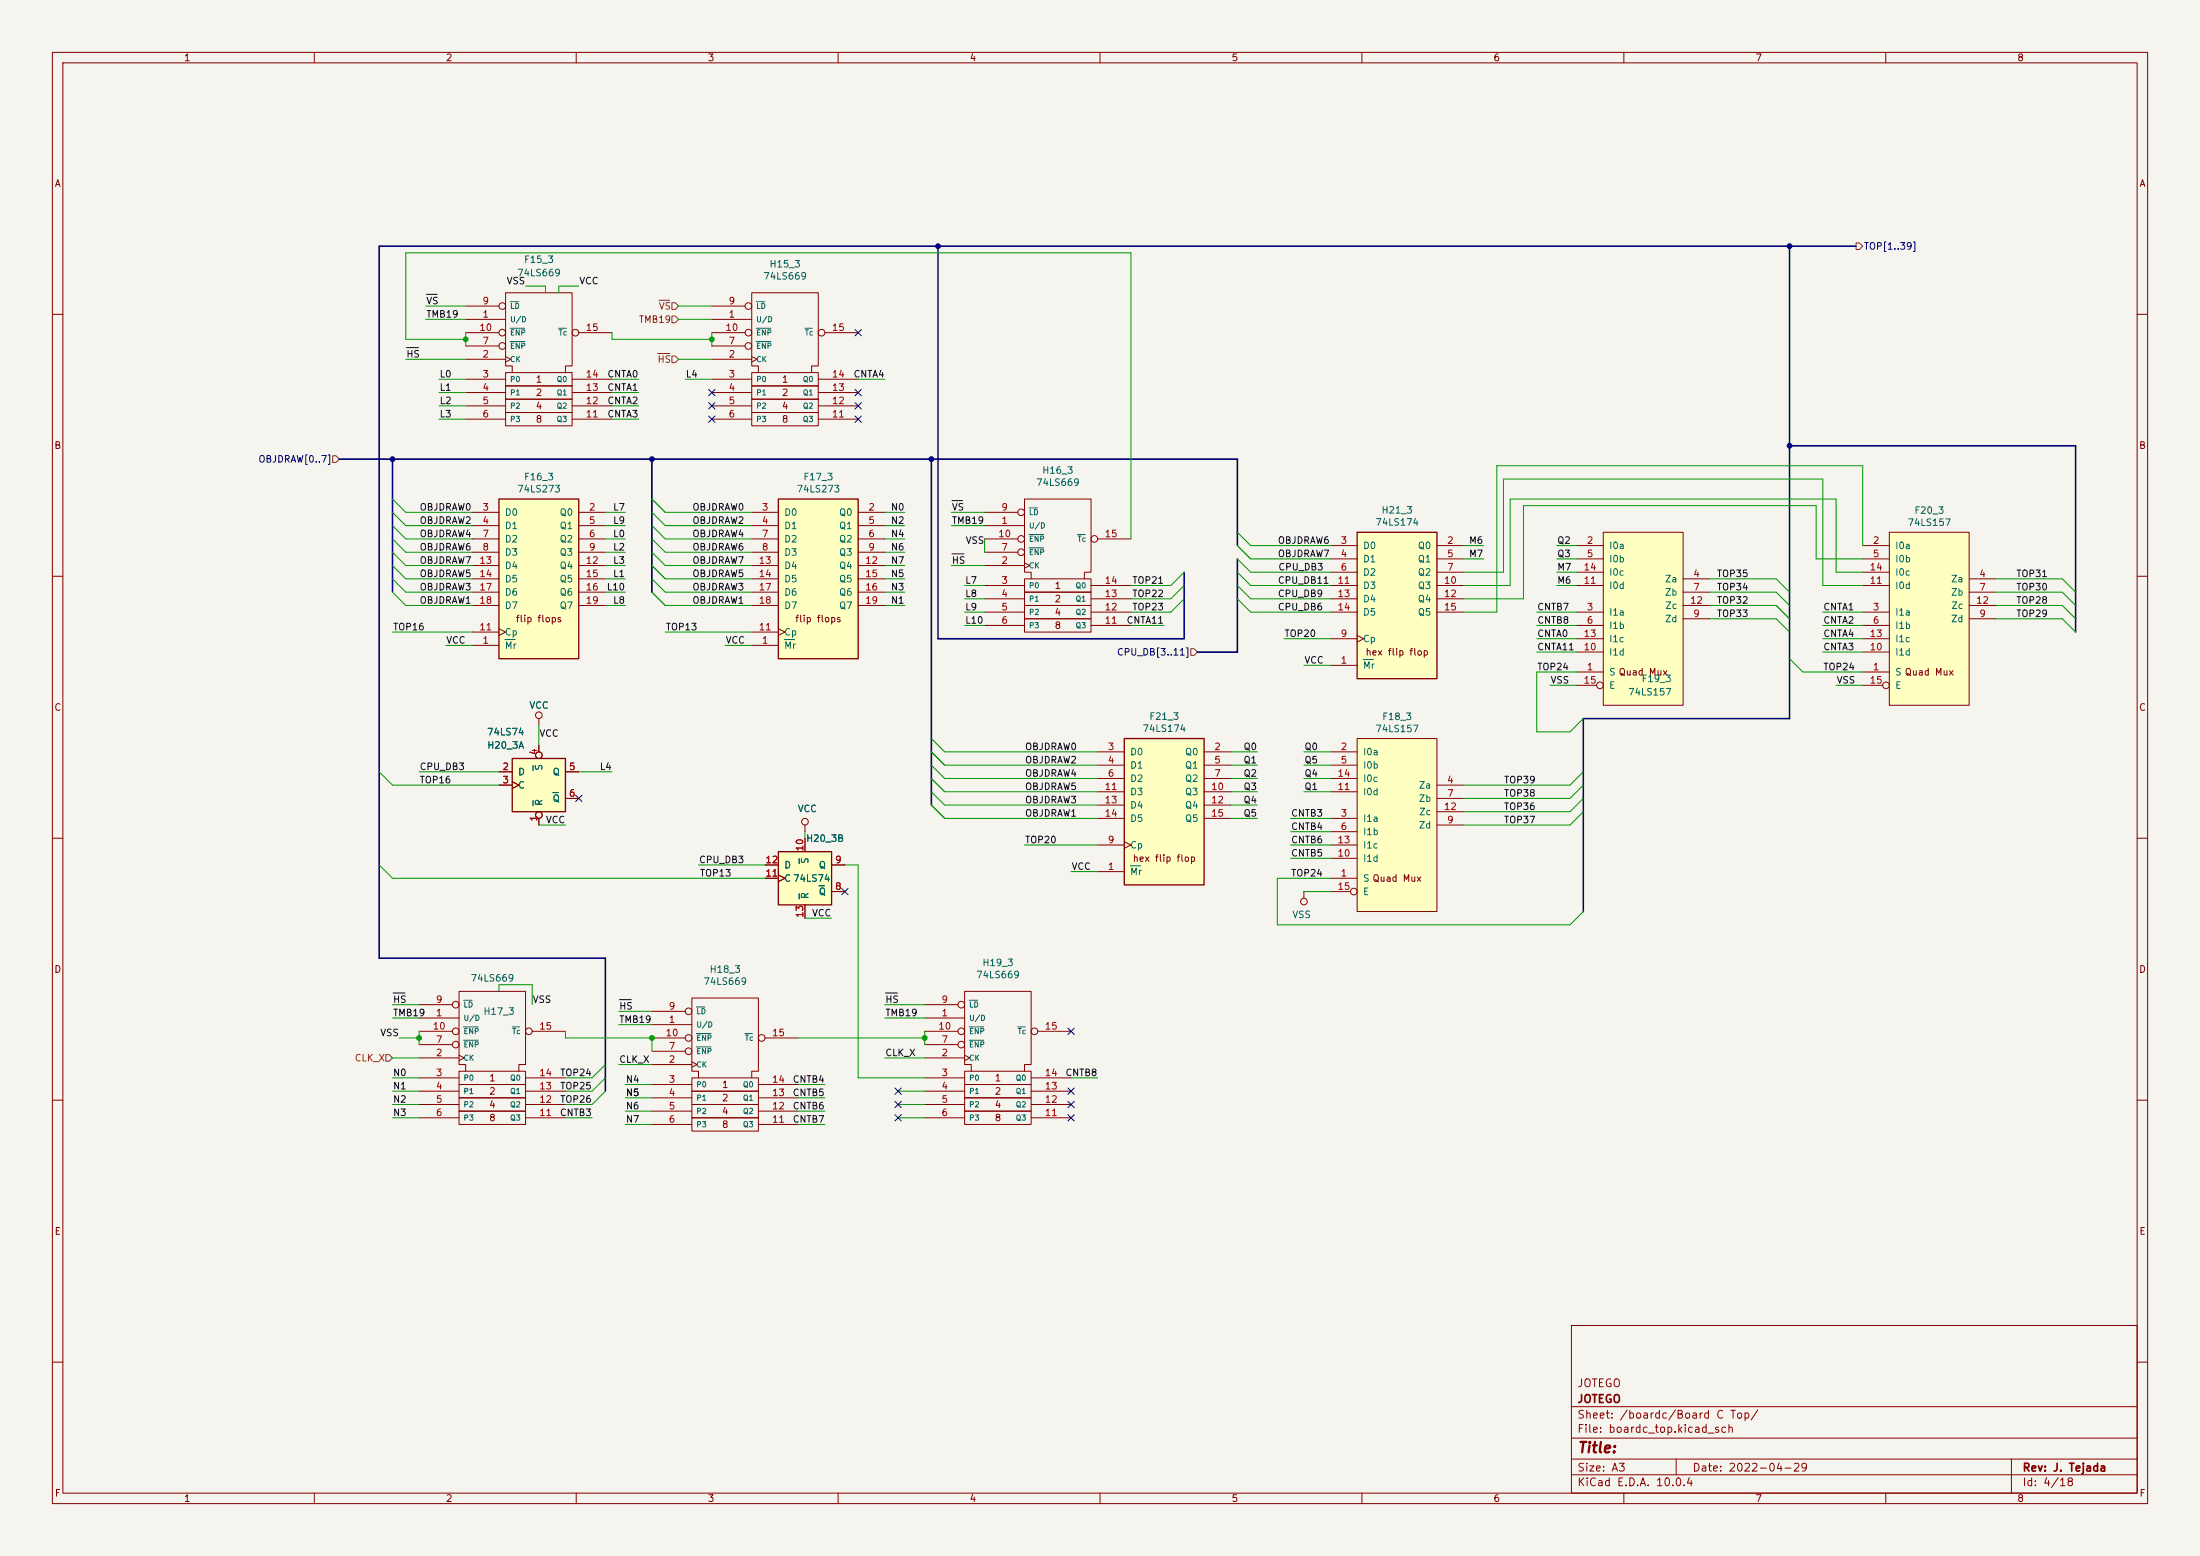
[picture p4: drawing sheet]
<svg xmlns="http://www.w3.org/2000/svg" width="420mm" height="297mm" viewBox="0 0 420 297" stroke-linecap="round" stroke-linejoin="round" font-family="sans-serif">
<path d="M0 0h420v297h-420z" fill="#f5f4ef" stroke="#f5f4ef" stroke-width=".19"/>
<g fill="none" stroke="#840000" stroke-width=".19">
<path d="M10 10h400v277h-400zM12 12h396v273h-396zM60 10v2M110 10v2M160 10v2M210 10v2M260 10v2M310 10v2M360 10v2M10 60h2M408 60h2M10 110h2"/>
<path d="M408 110h2M10 160h2M408 160h2M10 210h2M408 210h2M300 253h108v32h-108zM10 260h2M300 278.5h108M300 274.5h108M300 268.5h108M320 278.5v3M384 278.5v6.5"/>
<path d="M408 260h2M60 285v2M110 285v2M160 285v2M210 285v2M260 285v2M300 281.5h108M310 285v2M360 285v2"/>
</g>
<path d="M360.7 101.6h15.2v33h-15.2z" fill="#ffffc2"/>
<g fill="none" stroke="#840000" stroke-width=".19">
<path d="M188 97.8h6.3M188 116.8h7.6M188 119.4h7.6M188 111.8h7.6M188 100.3h7.6M188 108h7.6M188 114.3h7.6M188 105.4h6.3M188 102.9h6.3M195.6 110.5h12.7v2.5h-12.7zM195.6 113h12.7v2.6h-12.7zM195.6 115.6h12.7v2.5h-12.7z"/>
<path d="M195.6 118.1h12.7v2.6h-12.7zM195.6 107.4l1 .6-1 .5M196.8 110.5v-1.3h-1.2v-13.9h12.7v13.9h-1.3v1.3M208.3 116.8h7.6M208.3 119.4h7.6M208.3 111.8h7.6M208.3 114.3h7.6M209.5 102.9h6.4M355.6 104.1h5.1M355.6 116.8h5.1M355.6 106.7h5.1M355.6 119.4h5.1"/>
<path d="M355.6 111.8h5.1M355.6 109.2h5.1M360.7 101.6h15.2v33h-15.2zM375.9 110.5h5.1M375.9 113h5.1M375.9 118.1h5.1M375.9 115.6h5.1M355.6 128.3h5.1M355.6 124.5h5.1M355.6 121.9h5.1M355.6 130.8h3.8M153.7 157.5v1.3"/>
<circle cx="194.9" cy="97.8" r=".63"/>
<circle cx="194.9" cy="102.9" r=".63"/>
<circle cx="194.9" cy="105.4" r=".63"/>
<circle cx="208.9" cy="102.9" r=".63"/>
<circle cx="360" cy="130.8" r=".63"/>
<circle cx="153.7" cy="156.8" r=".63"/>
</g>
<path d="M196.4 97h1.7M196.4 104.6h2.8M196.4 102h2.8M205.7 102h1.5" fill="none" stroke="#006464" stroke-width=".19"/>
<path d="M95.2 95.3h15.3v30.4h-15.3z" fill="#ffffc2"/>
<path d="M95.2 95.3h15.3v30.4h-15.3z" fill="none" stroke="#840000" stroke-width=".25"/>
<g fill="none" stroke="#840000" stroke-width=".19">
<path d="M90.2 97.8h5M110.5 97.8h5.1M90.2 100.3h5M90.2 102.9h5M90.2 105.4h5M90.2 108h5M90.2 110.5h5M90.2 113h5M90.2 115.6h5M110.5 100.3h5.1M110.5 102.9h5.1M110.5 105.4h5.1"/>
<path d="M110.5 108h5.1M110.5 110.5h5.1M110.5 113h5.1M110.5 115.6h5.1M90.2 123.2h5M90.2 120.7h5M95.2 120l1.3 .7-1.3 .6"/>
</g>
<path d="M96.4 122.1h2" fill="none" stroke="#006464" stroke-width=".19"/>
<path d="M259.1 101.6h15.2v27.9h-15.2z" fill="#ffffc2"/>
<path d="M259.1 101.6h15.2v27.9h-15.2z" fill="none" stroke="#840000" stroke-width=".25"/>
<g fill="none" stroke="#840000" stroke-width=".19">
<path d="M254 104.1h5.1M254 106.7h5.1M254 109.2h5.1M254 111.8h5.1M254 114.3h5.1M254 116.8h5.1M274.3 104.1h5.1M274.3 106.7h5.1M274.3 109.2h5.1M274.3 111.8h5.1M274.3 114.3h5.1M274.3 116.8h5.1"/>
<path d="M102.9 137.2v1.2M254 127h5.1M254 121.9h5.1M259.1 121.3l1.2 .6-1.2 .7"/>
<circle cx="102.9" cy="136.5" r=".63"/>
</g>
<path d="M260.2 125.9h2" fill="none" stroke="#006464" stroke-width=".19"/>
<path d="M97.8 144.8h10.1v10.1h-10.1z" fill="#ffffc2"/>
<path d="M97.8 144.8h10.1v10.1h-10.1z" fill="none" stroke="#840000" stroke-width=".25"/>
<g fill="none" stroke="#840000" stroke-width=".19">
<path d="M95.2 147.3h2.6M95.2 149.9h2.6M97.8 149.2l1.3 .7-1.3 .6M102.9 142.2v1.3M102.9 156.2v1.3M107.9 147.3h2.6M107.9 152.4h2.6M248.9 170.2v1.3"/>
<circle cx="102.9" cy="155.6" r=".63"/>
<circle cx="102.9" cy="144.1" r=".63"/>
<circle cx="248.9" cy="172.1" r=".63"/>
</g>
<path d="M101.8 146.1v1M101.8 152.8v1M105.5 151.3h1.1" fill="none" stroke="#006464" stroke-width=".19"/>
<path d="M259.1 141h15.2v33h-15.2z" fill="#ffffc2"/>
<g fill="none" stroke="#840000" stroke-width=".19">
<path d="M88.9 58.4h6.3M88.9 61h7.6M88.9 68.6h7.6M88.9 72.4h7.6M88.9 74.9h7.6M88.9 77.5h7.6M88.9 66h6.3M88.9 63.5h6.3M96.5 71.1h12.7v2.6h-12.7zM96.5 73.7h12.7v2.5h-12.7zM96.5 76.2h12.7v2.5h-12.7zM96.5 78.7h12.7v2.6h-12.7z"/>
<path d="M96.5 68.1l1 .5-1 .5M97.8 71.1v-1.2h-1.3v-14h12.7v14h-1.3v1.2M109.2 72.4h7.6M109.2 74.9h7.6M109.2 77.5h7.6M110.5 63.5h6.3M88.9 80h7.6M109.2 80h7.6M254 143.5h5.1M254 156.2h5.1M254 146.1h5.1M254 158.8h5.1"/>
<path d="M254 151.1h5.1M254 148.6h5.1M259.1 141h15.2v33h-15.2zM274.3 149.9h5.1M274.3 152.4h5.1M274.3 157.5h5.1M274.3 154.9h5.1M254 167.6h5.1M254 163.8h5.1M254 161.3h5.1M254 170.2h3.8M124.5 195.6h7.6"/>
<path d="M124.5 193h6.3M124.5 198.1h6.3M146 198.1h6.4M124.5 203.2h7.6M124.5 207h7.6M124.5 209.6h7.6M124.5 212.1h7.6M124.5 214.6h7.6M124.5 200.7h6.3M132.1 205.7h12.7v2.6h-12.7zM132.1 208.3h12.7v2.5h-12.7zM132.1 210.8h12.7v2.6h-12.7z"/>
<path d="M132.1 213.4h12.7v2.5h-12.7zM132.1 202.7l1 .5-1 .5M133.3 205.7v-1.2h-1.2v-14h12.7v14h-1.3v1.2M144.8 207h7.6M144.8 209.6h7.6M144.8 212.1h7.6M144.8 214.6h7.6"/>
<circle cx="95.9" cy="58.4" r=".63"/>
<circle cx="95.9" cy="66" r=".63"/>
<circle cx="95.9" cy="63.5" r=".63"/>
<circle cx="109.9" cy="63.5" r=".63"/>
<circle cx="258.4" cy="170.2" r=".63"/>
<circle cx="131.4" cy="193" r=".63"/>
<circle cx="131.4" cy="198.1" r=".63"/>
<circle cx="145.4" cy="198.1" r=".63"/>
<circle cx="131.4" cy="200.7" r=".63"/>
</g>
<path d="M97.4 57.6h1.6M97.4 65.2h2.8M97.4 62.7h2.8M106.7 62.7h1.4M132.9 199.8h2.8M132.9 192.2h1.7M132.9 197.3h2.8M142.2 197.3h1.5" fill="none" stroke="#006464" stroke-width=".19"/>
<path d="M148.6 95.3h15.2v30.4h-15.2z" fill="#ffffc2"/>
<path d="M148.6 95.3h15.2v30.4h-15.2z" fill="none" stroke="#840000" stroke-width=".25"/>
<g fill="none" stroke="#840000" stroke-width=".19">
<path d="M143.5 97.8h5.1M163.8 97.8h5.1M143.5 100.3h5.1M143.5 102.9h5.1M143.5 105.4h5.1M143.5 108h5.1M143.5 110.5h5.1M143.5 113h5.1M143.5 115.6h5.1M163.8 100.3h5.1M163.8 102.9h5.1M163.8 105.4h5.1"/>
<path d="M163.8 108h5.1M163.8 110.5h5.1M163.8 113h5.1M163.8 115.6h5.1M143.5 123.2h5.1M143.5 120.7h5.1M148.6 120l1.3 .7-1.3 .6M176.5 194.3h7.6M176.5 199.4h6.4M176.5 191.8h6.4M176.5 196.9h6.4M198.1 196.9h6.4"/>
<path d="M176.5 201.9h7.6M176.5 205.7h7.6M176.5 208.3h7.6M176.5 210.8h7.6M176.5 213.4h7.6M184.1 204.5h12.7v2.5h-12.7zM184.1 207h12.7v2.6h-12.7zM184.1 209.6h12.7v2.5h-12.7zM184.1 212.1h12.7v2.5h-12.7zM184.1 201.4l1.1 .5-1.1 .5M185.4 204.5v-1.3h-1.3v-14h12.7v14h-1.2v1.3M196.8 205.7h7.7"/>
<path d="M196.8 208.3h7.7M196.8 210.8h7.7M196.8 213.4h7.7"/>
<circle cx="183.5" cy="191.8" r=".63"/>
<circle cx="183.5" cy="199.4" r=".63"/>
<circle cx="183.5" cy="196.8" r=".63"/>
<circle cx="197.5" cy="196.8" r=".63"/>
</g>
<path d="M149.7 122.1h2M185 198.6h2.8M185 190.9h1.6M185 196h2.8M194.3 196h1.4" fill="none" stroke="#006464" stroke-width=".19"/>
<path d="M148.6 162.6h10.1v10.1h-10.1z" fill="#ffffc2"/>
<path d="M148.6 162.6h10.1v10.1h-10.1z" fill="none" stroke="#840000" stroke-width=".25"/>
<path d="M146 165.1h2.6M146 167.6h2.6M148.6 167l1.3 .6-1.3 .7M153.7 160v2.6M153.7 172.7v2.6M158.7 170.2h2.6M158.7 165.1h2.6" fill="none" stroke="#840000" stroke-width=".19"/>
<path d="M152.6 163.9v1M152.6 170.6v1M156.3 169.1h1.1" fill="none" stroke="#006464" stroke-width=".19"/>
<path d="M214.6 141h15.3v27.9h-15.3z" fill="#ffffc2"/>
<path d="M214.6 141h15.3v27.9h-15.3z" fill="none" stroke="#840000" stroke-width=".25"/>
<g fill="none" stroke="#840000" stroke-width=".19">
<path d="M135.9 58.4h6.3M135.9 61h7.6M135.9 68.6h7.6M135.9 72.4h7.6M135.9 74.9h7.6M135.9 77.5h7.6M135.9 66h6.3M135.9 63.5h6.3M143.5 71.1h12.7v2.6h-12.7zM143.5 73.7h12.7v2.5h-12.7zM143.5 76.2h12.7v2.5h-12.7zM143.5 78.7h12.7v2.6h-12.7z"/>
<path d="M143.5 68.1l1 .5-1 .5M144.8 71.1v-1.2h-1.3v-14h12.7v14h-1.3v1.2M156.2 72.4h7.6M156.2 74.9h7.6M156.2 77.5h7.6M157.5 63.5h6.3M135.9 80h7.6M156.2 80h7.6M209.5 143.5h5.1M209.5 146.1h5.1M209.5 148.6h5.1M209.5 151.1h5.1"/>
<path d="M209.5 153.7h5.1M209.5 156.2h5.1M229.9 143.5h5M229.9 146.1h5M229.9 148.6h5M229.9 151.1h5M229.9 153.7h5M229.9 156.2h5M209.5 166.4h5.1M209.5 161.3h5.1M214.6 160.7l1.3 .6-1.3 .6"/>
<circle cx="142.9" cy="58.4" r=".63"/>
<circle cx="142.9" cy="63.5" r=".63"/>
<circle cx="142.9" cy="66" r=".63"/>
<circle cx="156.8" cy="63.5" r=".63"/>
</g>
<path d="M144.4 57.6h1.6M144.4 65.2h2.8M144.4 62.7h2.8M153.7 62.7h1.4M215.8 165.3h2" fill="none" stroke="#006464" stroke-width=".19"/>
<path d="M306.1 101.6h15.2v33h-15.2z" fill="#ffffc2"/>
<g fill="none" stroke="#840000" stroke-width=".19">
<path d="M301 104.1h5.1M301 116.8h5.1M301 106.7h5.1M301 119.4h5.1M301 111.8h5.1M301 109.2h5.1M306.1 101.6h15.2v33h-15.2zM321.3 110.5h5.1M321.3 113h5.1M321.3 118.1h5.1M321.3 115.6h5.1M301 128.3h5.1"/>
<path d="M301 124.5h5.1M301 121.9h5.1M301 130.8h3.8M95.2 147.3h2.6M95.2 149.9h2.6M97.8 149.2l1.3 .7-1.3 .6M102.9 142.2v1.3M102.9 156.2v1.3M107.9 147.3h2.6M107.9 152.4h2.6M146 165.1h2.6M146 167.6h2.6"/>
<path d="M148.6 167l1.3 .6-1.3 .7M153.7 160v2.6M153.7 172.7v2.6M158.7 170.2h2.6M158.7 165.1h2.6M80 194.3h7.6M80 199.4h6.4M80 191.8h6.4M80 196.9h6.4M101.6 196.9h6.3M80 201.9h7.6M80 205.7h7.6"/>
<path d="M80 208.3h7.6M80 210.8h7.6M80 213.4h7.6M87.6 204.5h12.7v2.5h-12.7zM87.6 207h12.7v2.6h-12.7zM87.6 209.6h12.7v2.5h-12.7zM87.6 212.1h12.7v2.5h-12.7zM87.6 201.4l1 .5-1 .5M88.9 204.5v-1.3h-1.3v-14h12.7v14h-1.2v1.3M100.3 205.7h7.6M100.3 208.3h7.6M100.3 210.8h7.6"/>
<path d="M100.3 213.4h7.6"/>
<circle cx="305.4" cy="130.8" r=".63"/>
<circle cx="102.9" cy="155.6" r=".63"/>
<circle cx="102.9" cy="144.1" r=".63"/>
<circle cx="87" cy="199.4" r=".63"/>
<circle cx="87" cy="191.8" r=".63"/>
<circle cx="87" cy="196.8" r=".63"/>
<circle cx="101" cy="196.8" r=".63"/>
</g>
<path d="M101.8 146.1v1M101.8 152.8v1M105.5 151.3h1.1M152.6 163.9v1M152.6 170.6v1M156.3 169.1h1.1M88.5 198.6h2.8M88.5 190.9h1.6M88.5 196h2.8M97.8 196h1.4" fill="none" stroke="#006464" stroke-width=".19"/>
<path d="M125.8 57.3h2M128.3 57.8h.6l.6 .6-.6 .7h-.6zM354.3 46.4h.7l.6 .6-.6 .6h-.7zM125.6 67.5h2.2M128.3 60.3h.6l.6 .7-.6 .6h-.6zM128.3 67.9h.6l.6 .7-.6 .6h-.6zM63.5 87h.6l.7 .6-.7 .7h-.6zM227.3 123.8h.7l.6 .7-.6 .6h-.7zM73.7 201.3h.6l.6 .6-.6 .7h-.6z" fill="none" stroke="#725600" stroke-width=".19"/>
<path d="M81.4 56.2h2.1M77.6 66.4h2.3M181.7 95.6h2.1M181.7 105.7h2.3M75.1 189.5h2.2M118.2 190.8h2.3M169 189.5h2.3" fill="none" stroke="#0f0f0f" stroke-width=".19"/>
<path d="M179.1 47v74.9h47v-12.7M341.6 47v90.2h-39.3v36.8M354.3 47h-281.9v135.9h43.2v25.4M64.8 87.6h171.4v16.5M74.9 87.6v25.4M124.5 87.6v25.4M177.8 87.6v66.1M341.6 85.1h54.6v35.6M236.2 106.7v17.8h-7.6" fill="none" stroke="#000084" stroke-width=".3"/>
<g fill="none" stroke="#009600" stroke-width=".19">
<path d="M81.3 58.4h7.6M100.3 54.6h3.8v1.3M110.5 54.6h-3.8v1.3M129.5 58.4h6.4M77.5 68.6h11.4M81.3 61h7.6M83.8 72.4h5.1M83.8 77.5h5.1M83.8 74.9h5.1M88.9 64.8h-11.4v-16.5h138.4v54.6M88.9 63.5v2.5M116.8 63.5v1.3h19.1"/>
<path d="M116.8 72.4h5.1M116.8 77.5h5.1M116.8 74.9h5.1M129.5 68.6h6.4M129.5 61h6.4M130.8 72.4h5.1M135.9 63.5v2.5M163.8 72.4h5.1M74.9 95.3l2.6 2.5h12.7M74.9 97.8l2.6 2.5h12.7M83.8 80h5.1M115.6 97.8h3.8"/>
<path d="M116.8 80h5.1M124.5 95.3l2.5 2.5h16.5M124.5 97.8l2.5 2.5h16.5M168.9 97.8h3.8M181.6 97.8h6.4M74.9 105.4l2.6 2.6h12.7M74.9 102.9l2.6 2.5h12.7M74.9 113l2.6 2.6h12.7M74.9 110.5l2.6 2.5h12.7M74.9 100.3l2.6 2.6h12.7M74.9 108l2.6 2.5h12.7M115.6 108h3.8"/>
<path d="M115.6 105.4h3.8M115.6 115.6h3.8M115.6 113h3.8M115.6 100.3h3.8M115.6 102.9h3.8M115.6 110.5h3.8M124.5 105.4l2.5 2.6h16.5M124.5 102.9l2.5 2.5h16.5M124.5 113l2.5 2.6h16.5M124.5 110.5l2.5 2.5h16.5M124.5 100.3l2.5 2.6h16.5M124.5 108l2.5 2.5h16.5"/>
<path d="M168.9 108h3.8M168.9 105.4h3.8M168.9 115.6h3.8M168.9 113h3.8M168.9 100.3h3.8M168.9 102.9h3.8M168.9 110.5h3.8M181.6 108h6.4M181.6 100.3h6.4M184.1 111.8h3.9M184.1 116.8h3.9M184.1 119.4h3.9"/>
<path d="M184.1 114.3h3.9M188 102.9v2.5M215.9 119.4h6.3M226.1 109.2l-2.6 2.6h-7.6M226.1 114.3l-2.6 2.5h-7.6M226.1 111.8l-2.6 2.5h-7.6M236.2 101.6l2.6 2.5h15.2M236.2 104.1l2.6 2.6h15.2M236.2 109.2l2.6 2.6h15.2M236.2 114.3l2.6 2.5h15.2M236.2 111.8l2.6 2.5h15.2M236.2 106.7l2.6 2.5h15.2"/>
<path d="M279.4 104.1h3.8M279.4 106.7h3.8M279.4 109.2h7.6v-17.8h61v20.4h7.6M293.4 116.8h7.6M293.4 119.4h7.6M297.2 104.1h3.8M297.2 106.7h3.8M297.2 111.8h3.8M297.2 109.2h3.8M326.4 115.6h12.7l2.5 2.5M326.4 113h12.7l2.5 2.6M326.4 110.5h12.7l2.5 2.5"/>
<path d="M326.4 118.1h12.7l2.5 2.6M348 116.8h7.6M348 119.4h7.6M355.6 104.1v-15.2h-69.9v27.9h-6.3M355.6 106.7h-8.9v-10.2h-55.9v17.8h-11.4M355.6 109.2h-5.1v-13.9h-62.2v16.5h-8.9M381 115.6h12.7l2.5 2.5M381 113h12.7l2.5 2.6M381 110.5h12.7l2.5 2.5M381 118.1h12.7l2.5 2.6M74.9 120.7h15.3M85.1 123.2h5.1"/>
<path d="M102.9 138.4v3.8M127 120.7h16.5M138.4 123.2h5.1M245.1 121.9h8.9M248.9 127h5.1M293.4 124.5h7.6M293.4 121.9h7.6M295.9 130.8h5.1M301 128.3h-7.6v11.4h6.3l2.6-2.5M341.6 125.7l2.6 2.6h11.4M348 124.5h7.6M348 121.9h7.6"/>
<path d="M350.5 130.8h5.1M72.4 147.3l2.5 2.6h20.3M80 147.3h15.2M102.9 157.5h5M110.5 147.3h6.3M153.7 158.8v1.2M177.8 153.7l2.5 2.5h29.2M177.8 143.5l2.5 2.6h29.2M177.8 148.6l2.5 2.5h29.2M177.8 146.1l2.5 2.5h29.2M177.8 151.1l2.5 2.6h29.2M177.8 141l2.5 2.5h29.2"/>
<path d="M234.9 156.2h5.1M234.9 146.1h5.1M234.9 151.1h5.1M234.9 148.6h5.1M234.9 153.7h5.1M234.9 143.5h5.1M246.4 156.2h7.6M246.4 158.8h7.6M248.9 146.1h5.1M248.9 151.1h5.1M248.9 148.6h5.1M248.9 143.5h5.1"/>
<path d="M302.3 154.9l-2.6 2.6h-20.3M302.3 147.3l-2.6 2.6h-20.3M302.3 149.9l-2.6 2.5h-20.3M302.3 152.4l-2.6 2.5h-20.3M72.4 165.1l2.5 2.5h71.1M133.3 165.1h12.7M153.7 175.3h5M161.3 165.1h2.5v40.6h12.7M195.6 161.3h13.9M204.5 166.4h5M246.4 161.3h7.6M246.4 163.8h7.6"/>
<path d="M248.9 170.2h5.1M254 167.6h-10.2v8.9h55.9l2.6-2.5M74.9 194.3h5.1M74.9 191.8h5.1M76.2 198.1h3.8M80 196.9v2.5M95.2 189.2v-1.2h6.4v3.8M107.9 196.9v1.2h16.6v2.6M118.1 193h6.4M118.1 195.6h6.4M152.4 198.1h24.1M168.9 194.3h7.6"/>
<path d="M168.9 191.8h7.6M176.5 196.9v2.5M74.9 205.7h5.1M74.9 213.4h5.1M74.9 210.8h5.1M74.9 208.3h5.1M74.9 201.9h5.1M107.9 213.4h5.1M115.6 203.2l-2.6 2.5h-5.1M115.6 208.3l-2.6 2.5h-5.1M115.6 205.7l-2.6 2.6h-5.1M118.1 203.2h6.4"/>
<path d="M119.4 214.6h5.1M119.4 209.6h5.1M119.4 212.1h5.1M119.4 207h5.1M152.4 214.6h5.1M152.4 209.6h5.1M152.4 212.1h5.1M152.4 207h5.1M168.9 201.9h7.6M171.4 213.4h5.1M171.4 210.8h5.1M171.4 208.3h5.1"/>
<path d="M204.5 205.7h5"/>
</g>
<g fill="none" stroke="#000084" stroke-width=".19">
<path d="M135.3 79.4l1.2 1.2M135.3 74.3l1.2 1.2M135.3 76.9l1.2 1.2M136.5 79.4l-1.2 1.2M136.5 74.3l-1.2 1.2M136.5 76.9l-1.2 1.2M163.2 62.9l1.2 1.2M163.2 76.9l1.2 1.2M163.2 74.3l1.2 1.2M163.2 79.4l1.2 1.2M164.4 62.9l-1.2 1.2M164.4 76.9l-1.2 1.2"/>
<path d="M164.4 74.3l-1.2 1.2M164.4 79.4l-1.2 1.2M109.9 151.8l1.2 1.2M111.1 151.8l-1.2 1.2M160.7 169.6l1.2 1.2M161.9 169.6l-1.2 1.2M203.9 196.2l1.2 1.3M205.1 196.2l-1.2 1.3M170.8 212.8l1.3 1.2M170.8 207.7l1.3 1.2M170.8 210.2l1.3 1.2M172.1 212.8l-1.3 1.2"/>
<path d="M172.1 207.7l-1.3 1.2M172.1 210.2l-1.3 1.2M203.9 210.2l1.2 1.2M203.9 207.7l1.2 1.2M203.9 212.8l1.2 1.2M205.1 210.2l-1.2 1.2M205.1 207.7l-1.2 1.2M205.1 212.8l-1.2 1.2"/>
</g>
<g fill="#000084" stroke="#000084" stroke-width=".19">
<circle cx="341.6" cy="47" r=".46"/>
<circle cx="341.6" cy="85.1" r=".46"/>
<circle cx="179.1" cy="47" r=".46"/>
<circle cx="177.8" cy="87.6" r=".46"/>
<circle cx="124.5" cy="87.6" r=".46"/>
<circle cx="74.9" cy="87.6" r=".46"/>
</g>
<g fill="#009600" stroke="#009600" stroke-width=".19">
<circle cx="135.9" cy="64.8" r=".46"/>
<circle cx="88.9" cy="64.8" r=".46"/>
<circle cx="80" cy="198.1" r=".46"/>
<circle cx="124.5" cy="198.1" r=".46"/>
<circle cx="176.5" cy="198.1" r=".46"/>
</g>
<text font-size="2" fill="#840000" x="301" y="277.8">Title:</text>
<g font-size="1.5" fill="#840000">
<text x="301" y="268.1">JOTEGO</text>
<text x="301" y="265.1">JOTEGO</text>
<text x="301" y="273.8">File: boardc_top.kicad_sch</text>
<text x="301" y="271.1">Sheet: /boardc/Board C Top/</text>
<text x="301" y="281.2">Size: A3</text>
<text x="323" y="281.2">Date: 2022-04-29</text>
<text x="386" y="281.2">Rev: J. Tejada</text>
<text x="301" y="284">KiCad E.D.A. 10.0.4</text>
<text x="386" y="284">Id: 4/18</text>
</g>
<g font-size="1.3" fill="#840000">
<text x="35" y="12">1</text>
<text x="85" y="12">2</text>
<text x="135" y="12">3</text>
<text x="185" y="12">4</text>
<text x="235" y="12">5</text>
<text x="285" y="12">6</text>
<text x="335" y="12">7</text>
<text x="385" y="12">8</text>
<text x="10.3" y="36">A</text>
<text x="408.3" y="36">A</text>
<text x="102.2" y="73.4">1</text>
<text x="102.2" y="75.9">2</text>
<text x="149.2" y="73.4">1</text>
<text x="149.2" y="75.9">2</text>
<text x="102.2" y="78.4">4</text>
<text x="102.2" y="81">8</text>
<text x="149.2" y="78.4">4</text>
<text x="149.2" y="81">8</text>
<text x="10.3" y="86">B</text>
<text x="408.2" y="86">B</text>
<text x="201.2" y="112.7">1</text>
<text x="98.4" y="119.1">flip flops</text>
<text x="151.7" y="119.1">flip flops</text>
<text x="201.2" y="115.3">2</text>
<text x="201.2" y="117.8">4</text>
<text x="201.2" y="120.4">8</text>
<text x="260.6" y="125.4">hex flip flop</text>
<text x="10.3" y="136">C</text>
<text x="408.2" y="136">C</text>
<text x="216.1" y="164.8">hex flip flop</text>
<text x="10.3" y="186">D</text>
<text x="408.2" y="186">D</text>
<text x="93.3" y="206.7">1</text>
<text x="93.3" y="209.3">2</text>
<text x="137.7" y="208">1</text>
<text x="189.8" y="206.7">1</text>
<text x="189.8" y="209.3">2</text>
<text x="93.3" y="211.8">4</text>
<text x="93.3" y="214.3">8</text>
<text x="137.7" y="210.5">2</text>
<text x="137.7" y="213.1">4</text>
<text x="137.7" y="215.6">8</text>
<text x="189.8" y="211.8">4</text>
<text x="189.8" y="214.3">8</text>
<text x="10.3" y="236">E</text>
<text x="408.3" y="236">E</text>
<text x="10.3" y="286">F</text>
<text x="35" y="287">1</text>
<text x="85" y="287">2</text>
<text x="135" y="287">3</text>
<text x="185" y="287">4</text>
<text x="235" y="287">5</text>
<text x="285" y="287">6</text>
<text x="335" y="287">7</text>
<text x="385" y="287">8</text>
<text x="408.3" y="286">F</text>
</g>
<g font-size="1.3" fill="#000084">
<text x="355.7" y="48">TOP[1..39]</text>
<text x="49.2" y="88.6">OBJDRAW[0..7]</text>
<text x="213.1" y="125.4">CPU_DB[3..11]</text>
</g>
<g font-size="1.3" fill="#006464">
<text x="98.6" y="53">74LS669</text>
<text x="99.9" y="50.5">F15_3</text>
<text x="145.6" y="53.7">74LS669</text>
<text x="146.8" y="51.4">H15_3</text>
<text x="98.6" y="94.3">74LS273</text>
<text x="99.9" y="92">F16_3</text>
<text x="152" y="94.3">74LS273</text>
<text x="153.3" y="92">F17_3</text>
<text x="197.7" y="93">74LS669</text>
<text x="198.9" y="90.7">H16_3</text>
<text x="96.3" y="98.8">D0</text>
<text x="96.3" y="101.3">D1</text>
<text x="106.7" y="98.8">Q0</text>
<text x="106.7" y="101.3">Q1</text>
<text x="149.6" y="98.8">D0</text>
<text x="149.6" y="101.3">D1</text>
<text x="160.1" y="98.8">Q0</text>
<text x="160.1" y="101.3">Q1</text>
<text x="262.5" y="100.6">74LS174</text>
<text x="263.6" y="98.3">H21_3</text>
<text x="364.1" y="100.7">74LS157</text>
<text x="365.4" y="98.4">F20_3</text>
<text x="96.3" y="103.8">D2</text>
<text x="96.3" y="106.4">D3</text>
<text x="106.7" y="103.8">Q2</text>
<text x="106.7" y="106.4">Q3</text>
<text x="149.6" y="103.8">D2</text>
<text x="149.6" y="106.4">D3</text>
<text x="160.1" y="103.8">Q2</text>
<text x="160.1" y="106.4">Q3</text>
<text x="260.1" y="105.1">D0</text>
<text x="260.1" y="107.7">D1</text>
<text x="270.6" y="105.1">Q0</text>
<text x="270.6" y="107.7">Q1</text>
<text x="307.1" y="105.1">I0a</text>
<text x="307.1" y="107.7">I0b</text>
<text x="361.7" y="105.1">I0a</text>
<text x="361.7" y="107.7">I0b</text>
<text x="96.3" y="108.9">D4</text>
<text x="96.3" y="111.5">D5</text>
<text x="106.7" y="108.9">Q4</text>
<text x="106.7" y="111.5">Q5</text>
<text x="149.6" y="108.9">D4</text>
<text x="149.6" y="111.5">D5</text>
<text x="160.1" y="108.9">Q4</text>
<text x="160.1" y="111.5">Q5</text>
<text x="260.1" y="110.2">D2</text>
<text x="260.1" y="112.7">D3</text>
<text x="270.6" y="110.2">Q2</text>
<text x="270.6" y="112.7">Q3</text>
<text x="307.1" y="112.7">I0d</text>
<text x="307.1" y="110.2">I0c</text>
<text x="317.7" y="111.5">Za</text>
<text x="361.7" y="112.7">I0d</text>
<text x="361.7" y="110.2">I0c</text>
<text x="372.3" y="111.5">Za</text>
<text x="96.3" y="114">D6</text>
<text x="96.3" y="116.5">D7</text>
<text x="106.7" y="114">Q6</text>
<text x="106.7" y="116.5">Q7</text>
<text x="149.6" y="114">D6</text>
<text x="149.6" y="116.5">D7</text>
<text x="160.1" y="114">Q6</text>
<text x="160.1" y="116.5">Q7</text>
<text x="260.1" y="115.3">D4</text>
<text x="260.1" y="117.8">D5</text>
<text x="270.6" y="115.3">Q4</text>
<text x="270.6" y="117.8">Q5</text>
<text x="307.1" y="117.8">I1a</text>
<text x="317.7" y="114">Zb</text>
<text x="317.7" y="119.1">Zd</text>
<text x="317.8" y="116.5">Zc</text>
<text x="361.7" y="117.8">I1a</text>
<text x="372.3" y="114">Zb</text>
<text x="372.3" y="119.1">Zd</text>
<text x="372.4" y="116.5">Zc</text>
<text x="96.3" y="124.2">Mr</text>
<text x="96.3" y="121.6">Cp</text>
<text x="149.6" y="124.2">Mr</text>
<text x="149.6" y="121.6">Cp</text>
<text x="260.1" y="122.9">Cp</text>
<text x="307.1" y="120.4">I1b</text>
<text x="307.1" y="125.4">I1d</text>
<text x="307.1" y="122.9">I1c</text>
<text x="361.7" y="120.4">I1b</text>
<text x="361.7" y="125.4">I1d</text>
<text x="361.7" y="122.9">I1c</text>
<text x="260.1" y="128">Mr</text>
<text x="307.1" y="129.2">S Quad Mux</text>
<text x="307.1" y="131.8">E</text>
<text x="313.3" y="130.5">F19_3</text>
<text x="361.7" y="129.2">S Quad Mux</text>
<text x="361.7" y="131.8">E</text>
<text x="101" y="135.6">VCC</text>
<text x="219.3" y="137.7">F21_3</text>
<text x="263.8" y="137.8">F18_3</text>
<text x="310.7" y="133.1">74LS157</text>
<text x="92.9" y="140.7">74LS74</text>
<text x="92.9" y="143.2">H20_3A</text>
<text x="218" y="140">74LS174</text>
<text x="262.5" y="140.1">74LS157</text>
<text x="98.8" y="148.3">D</text>
<text x="103.8" y="147.2" transform="rotate(-90 103.8 147.2)">S</text>
<text x="105.4" y="148.3">Q</text>
<text x="215.6" y="144.5">D0</text>
<text x="215.6" y="147">D1</text>
<text x="215.6" y="149.6">D2</text>
<text x="226.1" y="144.5">Q0</text>
<text x="226.1" y="147">Q1</text>
<text x="226.1" y="149.6">Q2</text>
<text x="260.1" y="144.5">I0a</text>
<text x="260.1" y="147">I0b</text>
<text x="260.1" y="149.6">I0c</text>
<text x="98.8" y="150.8">C</text>
<text x="103.8" y="153.9" transform="rotate(-90 103.8 153.9)">R</text>
<text x="105.4" y="153.4">Q</text>
<text x="152.2" y="155.3">VCC</text>
<text x="215.6" y="152.1">D3</text>
<text x="215.6" y="154.6">D4</text>
<text x="226.1" y="152.1">Q3</text>
<text x="226.1" y="154.6">Q4</text>
<text x="260.1" y="152.1">I0d</text>
<text x="270.7" y="150.8">Za</text>
<text x="270.7" y="153.4">Zb</text>
<text x="270.8" y="155.9">Zc</text>
<text x="153.8" y="161">H20_3B</text>
<text x="215.6" y="157.2">D5</text>
<text x="226.1" y="157.2">Q5</text>
<text x="260.1" y="157.2">I1a</text>
<text x="260.1" y="159.7">I1b</text>
<text x="270.7" y="158.5">Zd</text>
<text x="149.6" y="166.1">D</text>
<text x="154.6" y="165" transform="rotate(-90 154.6 165)">S</text>
<text x="156.2" y="166.1">Q</text>
<text x="215.6" y="167.3">Mr</text>
<text x="215.6" y="162.3">Cp</text>
<text x="260.1" y="164.8">I1d</text>
<text x="260.1" y="162.3">I1c</text>
<text x="149.6" y="168.6">C 74LS74</text>
<text x="154.6" y="171.7" transform="rotate(-90 154.6 171.7)">R</text>
<text x="156.2" y="171.2">Q</text>
<text x="260.1" y="168.6">S Quad Mux</text>
<text x="260.1" y="171.2">E</text>
<text x="246.6" y="175.5">VSS</text>
<text x="135.4" y="186">H18_3</text>
<text x="187.4" y="184.7">H19_3</text>
<text x="89.7" y="187.7">74LS669</text>
<text x="134.2" y="188.3">74LS669</text>
<text x="186.3" y="187">74LS669</text>
<text x="92.2" y="194">H17_3</text>
</g>
<g font-size="1.3" fill="#0f0f0f">
<text x="81.3" y="58.4">VS</text>
<text x="96.6" y="54.6">VSS</text>
<text x="110.5" y="54.6">VCC</text>
<text x="81.3" y="60.9">TMB19</text>
<text x="77.5" y="68.5">HS</text>
<text x="83.8" y="74.9">L1</text>
<text x="83.8" y="72.4">L0</text>
<text x="83.8" y="77.4">L2</text>
<text x="115.9" y="72.4">CNTA0</text>
<text x="115.9" y="77.4">CNTA2</text>
<text x="115.9" y="74.9">CNTA1</text>
<text x="130.8" y="72.4">L4</text>
<text x="162.8" y="72.4">CNTA4</text>
<text x="83.8" y="80">L3</text>
<text x="115.9" y="80">CNTA3</text>
<text x="80" y="100.3">OBJDRAW2</text>
<text x="80" y="97.8">OBJDRAW0</text>
<text x="116.9" y="97.8">L7</text>
<text x="116.9" y="100.3">L9</text>
<text x="132.1" y="97.8">OBJDRAW0</text>
<text x="132.1" y="100.3">OBJDRAW2</text>
<text x="170" y="97.8">N0</text>
<text x="170" y="100.3">N2</text>
<text x="181.6" y="97.8">VS</text>
<text x="181.6" y="100.3">TMB19</text>
<text x="80" y="107.9">OBJDRAW7</text>
<text x="80" y="102.8">OBJDRAW4</text>
<text x="80" y="105.4">OBJDRAW6</text>
<text x="116.9" y="102.8">L0</text>
<text x="116.9" y="105.4">L2</text>
<text x="116.9" y="107.9">L3</text>
<text x="132.1" y="105.4">OBJDRAW6</text>
<text x="132.1" y="102.8">OBJDRAW4</text>
<text x="132.1" y="107.9">OBJDRAW7</text>
<text x="170" y="102.8">N4</text>
<text x="170" y="105.4">N6</text>
<text x="170" y="107.9">N7</text>
<text x="181.6" y="107.9">HS</text>
<text x="184.2" y="104.1">VSS</text>
<text x="243.8" y="106.6">OBJDRAW7</text>
<text x="243.8" y="104.1">OBJDRAW6</text>
<text x="280.3" y="104.1">M6</text>
<text x="280.3" y="106.6">M7</text>
<text x="297.2" y="104.1">Q2</text>
<text x="297.2" y="106.6">Q3</text>
<text x="80" y="110.5">OBJDRAW5</text>
<text x="80" y="113">OBJDRAW3</text>
<text x="115.7" y="113">L10</text>
<text x="116.9" y="110.5">L1</text>
<text x="132.1" y="113">OBJDRAW3</text>
<text x="132.1" y="110.5">OBJDRAW5</text>
<text x="170" y="113">N3</text>
<text x="170" y="110.5">N5</text>
<text x="184.1" y="111.7">L7</text>
<text x="216.1" y="111.7">TOP21</text>
<text x="243.8" y="111.7">CPU_DB11</text>
<text x="243.9" y="109.2">CPU_DB3</text>
<text x="297.2" y="111.7">M6</text>
<text x="297.2" y="109.2">M7</text>
<text x="327.7" y="113">TOP34</text>
<text x="327.7" y="110.5">TOP35</text>
<text x="384.8" y="110.5">TOP31</text>
<text x="384.8" y="113">TOP30</text>
<text x="80" y="115.5">OBJDRAW1</text>
<text x="116.9" y="115.5">L8</text>
<text x="132.1" y="115.5">OBJDRAW1</text>
<text x="170" y="115.5">N1</text>
<text x="184.1" y="119.3">L10</text>
<text x="184.1" y="116.8">L9</text>
<text x="184.1" y="114.3">L8</text>
<text x="215" y="119.3">CNTA11</text>
<text x="216.1" y="114.3">TOP22</text>
<text x="216.1" y="116.8">TOP23</text>
<text x="243.8" y="114.3">CPU_DB9</text>
<text x="243.8" y="116.8">CPU_DB6</text>
<text x="293.4" y="116.8">CNTB7</text>
<text x="293.4" y="119.3">CNTB8</text>
<text x="327.7" y="118.1">TOP33</text>
<text x="327.7" y="115.5">TOP32</text>
<text x="348" y="116.8">CNTA1</text>
<text x="348" y="119.3">CNTA2</text>
<text x="384.8" y="115.5">TOP28</text>
<text x="384.8" y="118.1">TOP29</text>
<text x="74.9" y="120.6">TOP16</text>
<text x="85.1" y="123.2">VCC</text>
<text x="127" y="120.6">TOP13</text>
<text x="138.4" y="123.2">VCC</text>
<text x="245.1" y="121.9">TOP20</text>
<text x="293.4" y="121.9">CNTA0</text>
<text x="293.4" y="124.4">CNTA11</text>
<text x="348" y="124.4">CNTA3</text>
<text x="348" y="121.9">CNTA4</text>
<text x="248.9" y="127">VCC</text>
<text x="293.4" y="128.2">TOP24</text>
<text x="295.9" y="130.8">VSS</text>
<text x="348" y="128.2">TOP24</text>
<text x="350.5" y="130.8">VSS</text>
<text x="102.9" y="140.9">VCC</text>
<text x="195.6" y="143.5">OBJDRAW0</text>
<text x="237.3" y="143.5">Q0</text>
<text x="248.9" y="143.5">Q0</text>
<text x="80" y="149.8">TOP16</text>
<text x="80" y="147.3">CPU_DB3</text>
<text x="114.4" y="147.3">L4</text>
<text x="195.6" y="148.6">OBJDRAW4</text>
<text x="195.6" y="146">OBJDRAW2</text>
<text x="237.3" y="146">Q1</text>
<text x="237.3" y="148.6">Q2</text>
<text x="248.9" y="146">Q5</text>
<text x="248.9" y="148.6">Q4</text>
<text x="287" y="149.8">TOP39</text>
<text x="195.6" y="151.1">OBJDRAW5</text>
<text x="195.6" y="153.6">OBJDRAW3</text>
<text x="237.3" y="153.6">Q4</text>
<text x="237.3" y="151.1">Q3</text>
<text x="248.9" y="151.1">Q1</text>
<text x="287" y="154.9">TOP36</text>
<text x="287" y="152.4">TOP38</text>
<text x="104.1" y="157.4">VCC</text>
<text x="195.6" y="161.3">TOP20</text>
<text x="195.6" y="156.2">OBJDRAW1</text>
<text x="237.3" y="156.2">Q5</text>
<text x="246.4" y="156.2">CNTB3</text>
<text x="246.4" y="158.7">CNTB4</text>
<text x="246.4" y="161.3">CNTB6</text>
<text x="287" y="157.4">TOP37</text>
<text x="133.3" y="165.1">CPU_DB3</text>
<text x="133.5" y="167.6">TOP13</text>
<text x="204.5" y="166.3">VCC</text>
<text x="246.4" y="167.6">TOP24</text>
<text x="246.4" y="163.8">CNTB5</text>
<text x="154.9" y="175.2">VCC</text>
<text x="74.9" y="191.7">HS</text>
<text x="101.6" y="191.7">VSS</text>
<text x="168.9" y="191.7">HS</text>
<text x="74.9" y="194.3">TMB19</text>
<text x="118.1" y="193">HS</text>
<text x="118.1" y="195.5">TMB19</text>
<text x="168.9" y="194.3">TMB19</text>
<text x="72.5" y="198.1">VSS</text>
<text x="118.1" y="203.2">CLK_X</text>
<text x="168.9" y="201.9">CLK_X</text>
<text x="74.9" y="208.2">N1</text>
<text x="74.9" y="205.7">N0</text>
<text x="106.8" y="205.7">TOP24</text>
<text x="106.8" y="208.2">TOP25</text>
<text x="119.4" y="207">N4</text>
<text x="119.4" y="209.5">N5</text>
<text x="151.2" y="207">CNTB4</text>
<text x="151.2" y="209.5">CNTB5</text>
<text x="203.3" y="205.7">CNTB8</text>
<text x="74.9" y="210.8">N2</text>
<text x="74.9" y="213.3">N3</text>
<text x="106.8" y="213.3">CNTB3</text>
<text x="106.8" y="210.8">TOP26</text>
<text x="119.4" y="214.6">N7</text>
<text x="119.4" y="212.1">N6</text>
<text x="151.2" y="214.6">CNTB7</text>
<text x="151.2" y="212.1">CNTB6</text>
</g>
<g font-size="1.3" fill="#a90000">
<text x="92" y="58.4">9</text>
<text x="139" y="58.4">9</text>
<text x="91.4" y="63.5">10</text>
<text x="92" y="60.9">1</text>
<text x="111.7" y="63.5">15</text>
<text x="138.4" y="63.5">10</text>
<text x="139" y="60.9">1</text>
<text x="158.7" y="63.5">15</text>
<text x="92" y="68.6">2</text>
<text x="92" y="66">7</text>
<text x="139" y="68.6">2</text>
<text x="139" y="66">7</text>
<text x="92" y="72.4">3</text>
<text x="92" y="74.9">4</text>
<text x="92" y="77.4">5</text>
<text x="111.7" y="77.4">12</text>
<text x="111.7" y="74.9">13</text>
<text x="111.7" y="72.4">14</text>
<text x="139" y="72.4">3</text>
<text x="139" y="74.9">4</text>
<text x="139" y="77.4">5</text>
<text x="158.7" y="77.4">12</text>
<text x="158.7" y="74.9">13</text>
<text x="158.7" y="72.4">14</text>
<text x="92" y="80">6</text>
<text x="111.7" y="80">11</text>
<text x="139" y="80">6</text>
<text x="158.7" y="80">11</text>
<text x="92" y="97.8">3</text>
<text x="92" y="100.3">4</text>
<text x="112.3" y="97.8">2</text>
<text x="112.3" y="100.3">5</text>
<text x="145.3" y="97.8">3</text>
<text x="145.3" y="100.3">4</text>
<text x="165.7" y="97.8">2</text>
<text x="165.7" y="100.3">5</text>
<text x="191.1" y="100.3">1</text>
<text x="191.1" y="97.8">9</text>
<text x="91.4" y="107.9">13</text>
<text x="92" y="102.8">7</text>
<text x="92" y="105.4">8</text>
<text x="111.7" y="107.9">12</text>
<text x="112.3" y="102.8">6</text>
<text x="112.3" y="105.4">9</text>
<text x="144.7" y="107.9">13</text>
<text x="145.3" y="102.8">7</text>
<text x="145.3" y="105.4">8</text>
<text x="165.1" y="107.9">12</text>
<text x="165.7" y="102.8">6</text>
<text x="165.7" y="105.4">9</text>
<text x="190.5" y="102.8">10</text>
<text x="191.1" y="107.9">2</text>
<text x="191.1" y="105.4">7</text>
<text x="210.8" y="102.8">15</text>
<text x="255.8" y="104.1">3</text>
<text x="255.8" y="106.7">4</text>
<text x="276.2" y="104.1">2</text>
<text x="276.2" y="106.7">5</text>
<text x="302.8" y="104.1">2</text>
<text x="302.8" y="106.7">5</text>
<text x="357.4" y="104.1">2</text>
<text x="357.4" y="106.7">5</text>
<text x="91.4" y="110.5">14</text>
<text x="91.4" y="113">17</text>
<text x="111.7" y="110.5">15</text>
<text x="111.7" y="113">16</text>
<text x="144.7" y="110.5">14</text>
<text x="144.7" y="113">17</text>
<text x="165.1" y="110.5">15</text>
<text x="165.1" y="113">16</text>
<text x="191.1" y="111.7">3</text>
<text x="210.8" y="111.7">14</text>
<text x="255.2" y="111.7">11</text>
<text x="255.8" y="109.2">6</text>
<text x="275.5" y="111.7">10</text>
<text x="276.2" y="109.2">7</text>
<text x="302.2" y="111.7">11</text>
<text x="302.2" y="109.2">14</text>
<text x="323.1" y="110.5">4</text>
<text x="323.1" y="113">7</text>
<text x="356.8" y="111.7">11</text>
<text x="356.8" y="109.2">14</text>
<text x="377.8" y="110.5">4</text>
<text x="377.8" y="113">7</text>
<text x="91.4" y="115.5">18</text>
<text x="111.7" y="115.5">19</text>
<text x="144.7" y="115.5">18</text>
<text x="165.1" y="115.5">19</text>
<text x="191.1" y="114.3">4</text>
<text x="191.1" y="116.8">5</text>
<text x="191.1" y="119.4">6</text>
<text x="210.8" y="119.4">11</text>
<text x="210.8" y="116.8">12</text>
<text x="210.8" y="114.3">13</text>
<text x="255.2" y="114.3">13</text>
<text x="255.2" y="116.8">14</text>
<text x="275.5" y="114.3">12</text>
<text x="275.5" y="116.8">15</text>
<text x="302.8" y="116.8">3</text>
<text x="302.8" y="119.4">6</text>
<text x="322.5" y="115.5">12</text>
<text x="323.1" y="118.1">9</text>
<text x="357.4" y="116.8">3</text>
<text x="357.4" y="119.4">6</text>
<text x="377.1" y="115.5">12</text>
<text x="377.8" y="118.1">9</text>
<text x="91.4" y="120.6">11</text>
<text x="92" y="123.2">1</text>
<text x="144.7" y="120.6">11</text>
<text x="145.3" y="123.2">1</text>
<text x="255.8" y="121.9">9</text>
<text x="302.2" y="124.4">10</text>
<text x="302.2" y="121.9">13</text>
<text x="356.8" y="124.4">10</text>
<text x="356.8" y="121.9">13</text>
<text x="255.8" y="127">1</text>
<text x="302.2" y="130.8">15</text>
<text x="302.8" y="128.2">1</text>
<text x="356.8" y="130.8">15</text>
<text x="357.4" y="128.2">1</text>
<text x="211.4" y="143.5">3</text>
<text x="231.7" y="143.5">2</text>
<text x="255.8" y="143.5">2</text>
<text x="95.8" y="147.3">2</text>
<text x="95.8" y="149.8">3</text>
<text x="102.8" y="144.2" transform="rotate(-90 102.8 144.2)">4</text>
<text x="108.5" y="147.3">5</text>
<text x="211.4" y="146">4</text>
<text x="211.4" y="148.6">6</text>
<text x="231.7" y="146">5</text>
<text x="231.7" y="148.6">7</text>
<text x="255.2" y="148.6">14</text>
<text x="255.8" y="146">5</text>
<text x="276.2" y="149.8">4</text>
<text x="108.5" y="152.4">6</text>
<text x="210.8" y="151.1">11</text>
<text x="210.8" y="153.6">13</text>
<text x="231.1" y="151.1">10</text>
<text x="231.1" y="153.6">12</text>
<text x="255.2" y="151.1">11</text>
<text x="275.5" y="154.9">12</text>
<text x="276.2" y="152.4">7</text>
<text x="102.8" y="156.9" transform="rotate(-90 102.8 156.9)">1</text>
<text x="210.8" y="156.2">14</text>
<text x="211.4" y="161.3">9</text>
<text x="231.1" y="156.2">15</text>
<text x="255.2" y="161.3">13</text>
<text x="255.8" y="156.2">3</text>
<text x="255.8" y="158.7">6</text>
<text x="276.2" y="157.5">9</text>
<text x="146" y="167.6">11</text>
<text x="146" y="165.1">12</text>
<text x="153.6" y="162.6" transform="rotate(-90 153.6 162.6)">10</text>
<text x="159.3" y="165.1">9</text>
<text x="211.4" y="166.3">1</text>
<text x="255.2" y="163.8">10</text>
<text x="255.8" y="167.6">1</text>
<text x="159.3" y="170.2">8</text>
<text x="255.2" y="170.2">15</text>
<text x="153.6" y="175.3" transform="rotate(-90 153.6 175.3)">13</text>
<text x="83.1" y="191.7">9</text>
<text x="179.6" y="191.7">9</text>
<text x="82.5" y="196.8">10</text>
<text x="83.1" y="194.3">1</text>
<text x="102.8" y="196.8">15</text>
<text x="127.6" y="195.6">1</text>
<text x="127.6" y="193">9</text>
<text x="179" y="196.8">10</text>
<text x="179.6" y="194.3">1</text>
<text x="199.3" y="196.8">15</text>
<text x="83.1" y="201.9">2</text>
<text x="83.1" y="199.4">7</text>
<text x="127" y="198.1">10</text>
<text x="127.6" y="203.2">2</text>
<text x="127.6" y="200.6">7</text>
<text x="147.3" y="198.1">15</text>
<text x="179.6" y="201.9">2</text>
<text x="179.6" y="199.4">7</text>
<text x="83.1" y="205.7">3</text>
<text x="83.1" y="208.3">4</text>
<text x="102.8" y="208.3">13</text>
<text x="102.8" y="205.7">14</text>
<text x="127.6" y="207">3</text>
<text x="127.6" y="209.5">4</text>
<text x="147.3" y="209.5">13</text>
<text x="147.3" y="207">14</text>
<text x="179.6" y="205.7">3</text>
<text x="179.6" y="208.3">4</text>
<text x="199.3" y="208.3">13</text>
<text x="199.3" y="205.7">14</text>
<text x="83.1" y="210.8">5</text>
<text x="83.1" y="213.3">6</text>
<text x="102.8" y="213.3">11</text>
<text x="102.8" y="210.8">12</text>
<text x="127.6" y="212.1">5</text>
<text x="127.6" y="214.6">6</text>
<text x="147.3" y="214.6">11</text>
<text x="147.3" y="212.1">12</text>
<text x="179.6" y="210.8">5</text>
<text x="179.6" y="213.3">6</text>
<text x="199.3" y="213.3">11</text>
<text x="199.3" y="210.8">12</text>
</g>
<g font-size="1.3" fill="#725600">
<text x="125.7" y="59.4">VS</text>
<text x="121.9" y="61.9">TMB19</text>
<text x="125.4" y="69.6">HS</text>
<text x="67.6" y="202.9">CLK_X</text>
</g>
<g font-size="1" fill="#006464">
<text x="97.3" y="59.2">LD</text>
<text x="144.3" y="59.2">LD</text>
<text x="97.3" y="61.7">U/D</text>
<text x="97.3" y="64.3">ENP</text>
<text x="106.6" y="64.3">Tc</text>
<text x="144.3" y="61.7">U/D</text>
<text x="144.3" y="64.3">ENP</text>
<text x="153.5" y="64.3">Tc</text>
<text x="97.3" y="69.4">CK</text>
<text x="97.3" y="66.8">ENP</text>
<text x="144.3" y="69.4">CK</text>
<text x="144.3" y="66.8">ENP</text>
<text x="97.3" y="73.2">P0</text>
<text x="97.3" y="75.7">P1</text>
<text x="106.2" y="75.7">Q1</text>
<text x="106.2" y="73.2">Q0</text>
<text x="144.3" y="73.2">P0</text>
<text x="144.3" y="75.7">P1</text>
<text x="153.2" y="75.7">Q1</text>
<text x="153.2" y="73.2">Q0</text>
<text x="97.3" y="78.2">P2</text>
<text x="97.3" y="80.8">P3</text>
<text x="106.2" y="80.8">Q3</text>
<text x="106.2" y="78.2">Q2</text>
<text x="144.3" y="78.2">P2</text>
<text x="144.3" y="80.8">P3</text>
<text x="153.2" y="80.8">Q3</text>
<text x="153.2" y="78.2">Q2</text>
<text x="196.3" y="101.1">U/D</text>
<text x="196.3" y="98.6">LD</text>
<text x="196.3" y="106.2">ENP</text>
<text x="196.3" y="103.6">ENP</text>
<text x="205.6" y="103.6">Tc</text>
<text x="196.3" y="108.7">CK</text>
<text x="196.3" y="112.5">P0</text>
<text x="205.2" y="112.5">Q0</text>
<text x="196.3" y="115.1">P1</text>
<text x="196.3" y="117.6">P2</text>
<text x="205.2" y="117.6">Q2</text>
<text x="205.2" y="115.1">Q1</text>
<text x="196.3" y="120.2">P3</text>
<text x="205.2" y="120.2">Q3</text>
<text x="88.4" y="195.1">U/D</text>
<text x="88.4" y="192.5">LD</text>
<text x="88.4" y="197.6">ENP</text>
<text x="97.7" y="197.6">Tc</text>
<text x="132.8" y="196.4">U/D</text>
<text x="132.8" y="193.8">LD</text>
<text x="184.9" y="195.1">U/D</text>
<text x="184.9" y="192.5">LD</text>
<text x="184.9" y="197.6">ENP</text>
<text x="194.2" y="197.6">Tc</text>
<text x="88.4" y="202.7">CK</text>
<text x="88.4" y="200.2">ENP</text>
<text x="132.8" y="204">CK</text>
<text x="132.8" y="201.4">ENP</text>
<text x="132.8" y="198.9">ENP</text>
<text x="142.1" y="198.9">Tc</text>
<text x="184.9" y="202.7">CK</text>
<text x="184.9" y="200.2">ENP</text>
<text x="88.4" y="206.5">P0</text>
<text x="88.4" y="209.1">P1</text>
<text x="97.3" y="209.1">Q1</text>
<text x="97.3" y="206.5">Q0</text>
<text x="132.8" y="207.8">P0</text>
<text x="141.7" y="207.8">Q0</text>
<text x="184.9" y="206.5">P0</text>
<text x="184.9" y="209.1">P1</text>
<text x="193.8" y="209.1">Q1</text>
<text x="193.8" y="206.5">Q0</text>
<text x="88.4" y="211.6">P2</text>
<text x="88.4" y="214.1">P3</text>
<text x="97.3" y="214.1">Q3</text>
<text x="97.3" y="211.6">Q2</text>
<text x="132.8" y="210.3">P1</text>
<text x="132.8" y="212.9">P2</text>
<text x="132.8" y="215.4">P3</text>
<text x="141.7" y="215.4">Q3</text>
<text x="141.7" y="212.9">Q2</text>
<text x="141.7" y="210.3">Q1</text>
<text x="184.9" y="211.6">P2</text>
<text x="184.9" y="214.1">P3</text>
<text x="193.8" y="214.1">Q3</text>
<text x="193.8" y="211.6">Q2</text>
</g>
</svg>
